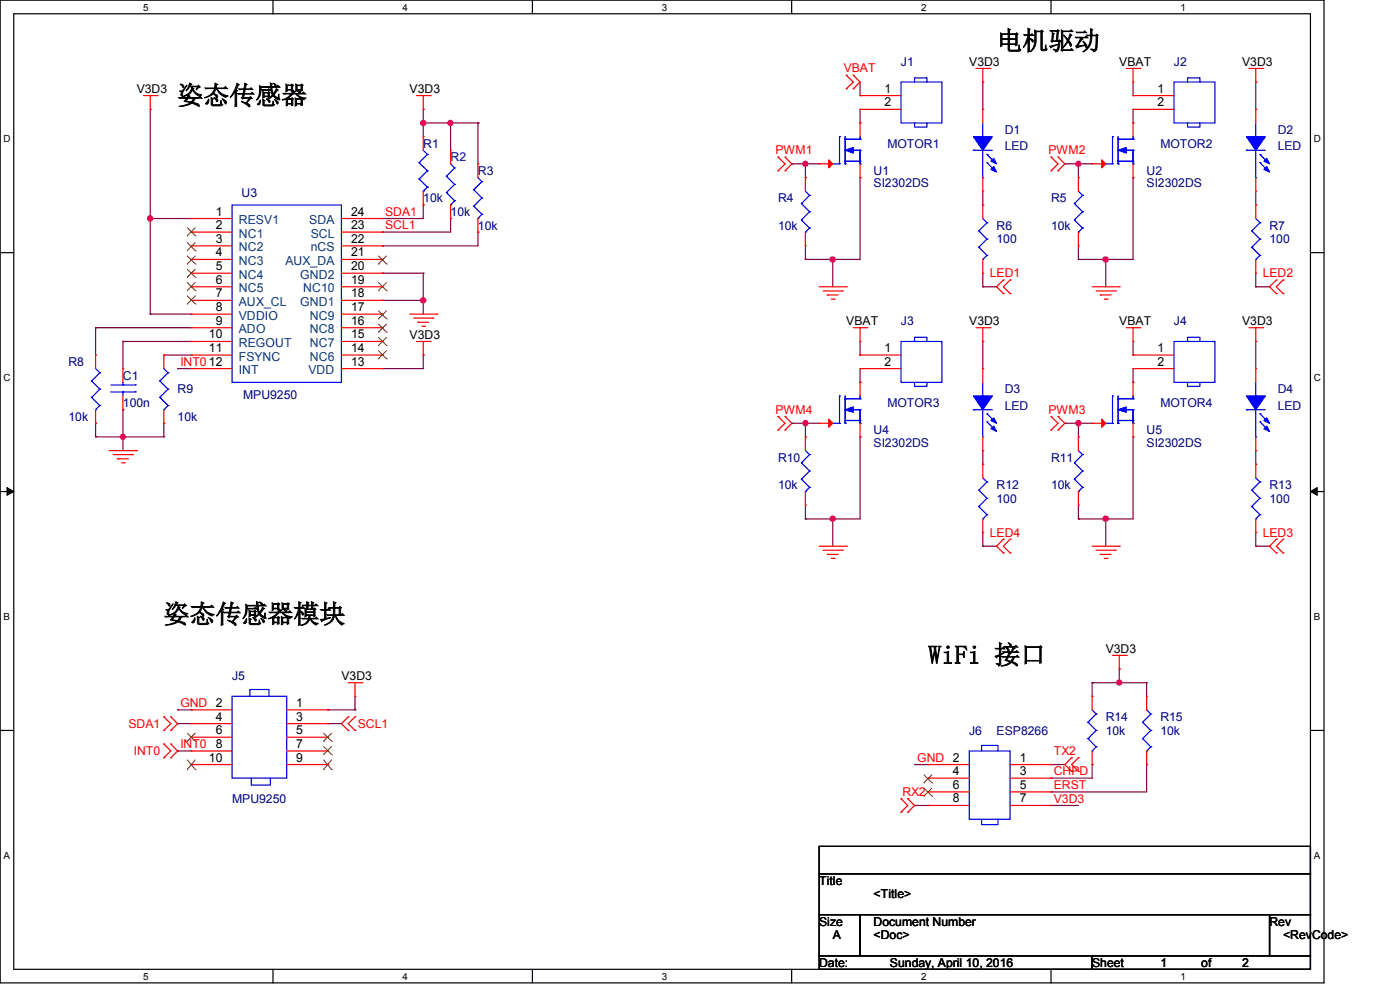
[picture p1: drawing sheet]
<svg xmlns="http://www.w3.org/2000/svg" width="297mm" height="210mm" viewBox="0 0 297 210" stroke-linecap="round" stroke-linejoin="round" font-family="sans-serif">
<path d="M0 0h280.9v208.5h-280.9zM2.9 2.9h275.1v202.7h-275.1z" fill="none" stroke="#000" stroke-width=".25"/>
<g fill="#fff">
<path d="M30.4 .3h1.1v2.4h-1.1z"/>
<path d="M30.4 205.9h1.1v2.3h-1.1z"/>
</g>
<path d="M57.9 0v2.9M57.9 205.6v2.9" fill="none" stroke="#000" stroke-width=".25"/>
<g fill="#fff">
<path d="M85.4 .3h1.1v2.4h-1.1z"/>
<path d="M85.4 205.9h1.1v2.3h-1.1z"/>
</g>
<path d="M112.9 0v2.9M112.9 205.6v2.9" fill="none" stroke="#000" stroke-width=".25"/>
<g fill="#fff">
<path d="M140.4 .3h1.2v2.4h-1.2z"/>
<path d="M140.4 205.9h1.2v2.3h-1.2z"/>
</g>
<path d="M167.9 0v2.9M167.9 205.6v2.9" fill="none" stroke="#000" stroke-width=".25"/>
<g fill="#fff">
<path d="M195.4 .3h1.2v2.4h-1.2z"/>
<path d="M195.4 205.9h1.2v2.3h-1.2z"/>
</g>
<path d="M223 0v2.9M223 205.6v2.9" fill="none" stroke="#000" stroke-width=".25"/>
<g fill="#fff">
<path d="M250.4 .3h1.2v2.4h-1.2z"/>
<path d="M250.4 205.9h1.2v2.3h-1.2z"/>
<path d="M.8 28.2h1.4v2.4h-1.4z"/>
<path d="M278.7 28.2h1.5v2.4h-1.5z"/>
<path d="M.8 78.9h1.4v2.3h-1.4z"/>
<path d="M278.7 78.9h1.5v2.3h-1.5z"/>
</g>
<path d="M0 53.6h2.9M278 53.6h2.9" fill="none" stroke="#000" stroke-width=".25"/>
<g fill="#fff">
<path d="M.8 129.6h1.3v2.3h-1.3z"/>
<path d="M278.7 129.6h1.4v2.3h-1.4z"/>
</g>
<path d="M0 104.3h2.9M278 104.3h2.9" fill="none" stroke="#000" stroke-width=".25"/>
<path d="M1.5 103.4l1.4 .9-1.4 .8zM278 104.3l1.4-.9v1.7z" fill="#000" stroke="#000" stroke-width=".21"/>
<g fill="#fff">
<path d="M.8 180.3h1.3v2.3h-1.3z"/>
<path d="M278.7 180.3h1.4v2.3h-1.4z"/>
</g>
<path d="M0 154.9h2.9M278 154.9h2.9M173.8 179.5h104.2v5.8h-104.2zM173.8 185.3h104.2v8.7h-104.2zM173.8 194h8.7v8.7h-8.7zM182.5 194h86.8v8.7h-86.8zM269.3 194h8.7v8.7h-8.7zM173.8 202.7h57.9v2.9h-57.9zM231.7 202.7h46.3v2.9h-46.3z" fill="none" stroke="#000" stroke-width=".25"/>
<g fill="none" stroke="#800040" stroke-width=".25">
<path d="M182.5 17.4v2.9M208.5 17.4h.1M208.5 17.4v5.8M240.4 17.4v2.9M266.4 17.4h.1M266.4 17.4v5.8M31.9 23.2h.1M31.9 23.2v43.4M89.8 26.1h.1M89.8 23.2h.1M89.8 23.2v5.8M89.8 26.1h11.6"/>
<path d="M95.6 26.1h.1M95.6 26.1v5.8M101.4 26.1h.1M101.4 26.1v8.7M168 34.8h.1M168 34.8h5.8M170.9 37.7h.1M170.9 34.8h.1M170.9 34.8v2.9M182.5 37.7h.1M182.5 26.1h.1M182.5 20.3h.1"/>
<path d="M182.5 23.2v2.9M182.5 37.7v17.3h-11.6M225.9 34.8h.1M225.9 34.8h5.8M228.8 34.8h.1M228.8 37.7h.1M228.8 34.8v2.9M240.4 37.7h.1M240.4 20.3h.1M240.4 26.1h.1M240.4 37.7v17.3h-11.6M240.4 23.2v2.9"/>
<path d="M31.9 46.4h.1M31.9 46.4h8.7M81.1 58h.1M81.1 46.4h.1M81.1 49.2h.1M81.1 52.2h.1M81.1 58h8.7M89.8 43.5h.1M89.8 58h.1M89.8 43.5v2.9h-8.7M89.8 58v8.6M95.6 46.4h.1"/>
<path d="M95.6 46.4v2.8h-14.5M101.4 49.2h.1M101.4 49.2v3h-20.3M170.9 55h.1M170.9 52.2v2.8M176.7 55h.1M176.7 55v5.8M208.5 43.5h.1M208.5 40.6v2.9M208.5 58v2.8M228.8 55h.1M228.8 52.2v2.8"/>
<path d="M234.6 55h.1M234.6 55v5.8M266.4 43.5h.1M266.4 40.6v2.9M266.4 58v2.8M20.3 69.5h.1M20.3 69.5h20.3M20.3 69.5v5.8M26.1 72.4h.1M26.1 72.4h14.5M26.1 72.4v5.8M31.9 66.6h.1"/>
<path d="M31.9 66.6h8.7M34.8 75.3h.1M34.8 75.3h5.8M37.7 78.2h.1M37.7 78.2h2.9M81.1 63.7h.1M81.1 78.2h.1M81.1 63.7h8.7M89.8 63.7h.1M89.8 75.3h.1M89.8 75.3v2.9h-8.7M182.5 75.3h.1"/>
<path d="M182.5 72.4v2.9M182.5 78.2v2.9M208.5 60.8h.1M208.5 72.4h.1M208.5 72.4v5.8M208.5 60.8h2.9M211.4 60.8h.1M240.4 75.3h.1M240.4 72.4v2.9M240.4 78.2v2.9M266.4 60.8h.1M266.4 72.4h.1"/>
<path d="M266.4 72.4v5.8M266.4 60.8h2.9M269.3 60.8h.1M20.3 89.8h.1M20.3 92.7h.1M20.3 89.8v2.9M20.3 92.7h14.5M26.1 92.7h.1M26.1 86.9h.1M26.1 86.9v8.7M34.8 92.7h.1M34.8 89.8h.1"/>
<path d="M34.8 89.8v2.9M168 89.8h.1M168 89.8h5.8M170.9 92.7h.1M170.9 89.8h.1M170.9 89.8v2.9M182.5 92.7h.1M182.5 81.1h.1M182.5 92.7v17.4h-11.6M208.5 98.5h.1M208.5 95.6v2.9M225.9 89.8h.1"/>
<path d="M225.9 89.8h5.8M228.8 89.8h.1M228.8 92.7h.1M228.8 89.8v2.9M240.4 92.7h.1M240.4 81.1h.1M240.4 92.7v17.4h-11.6M266.4 98.5h.1M266.4 95.6v2.9M170.9 110.1h.1M170.9 107.1v3M176.7 110.1h.1"/>
<path d="M176.7 110.1v5.8M208.5 115.9h.1M208.5 112.9v3M208.5 115.9h2.9M211.4 115.9h.1M228.8 110.1h.1M228.8 107.1v3M234.6 110.1h.1M234.6 110.1v5.8M266.4 115.9h.1M266.4 112.9v3M266.4 115.9h2.9"/>
<path d="M269.3 115.9h.1M37.7 150.6h.1M37.7 153.5h.1M37.7 159.3h.1M37.7 150.6h2.9M37.7 153.5h2.9M37.7 159.3h2.9M69.5 150.6h.1M69.5 153.5h.1M69.5 150.6h5.8M69.5 153.5h2.9M75.3 150.6h.1"/>
<path d="M75.3 147.7v2.9M231.7 144.8h.1M231.7 144.8v2.9M231.7 144.8h11.5M237.4 144.8h.1M237.4 141.9h.1M237.4 141.9v2.9M243.2 144.8h.1M243.2 144.8v2.9M194 162.2h.1M194 170.9h2.9M194 162.2h2.9"/>
<path d="M196.9 170.9h.1M223 170.9h.1M223 168h.1M223 165.1h.1M223 162.2h.1M223 170.9h5.8M223 162.2h2.9M231.7 162.2h.1M231.7 162.2v2.9h-8.7M243.2 162.2h.1M243.2 162.2v5.8h-20.2"/>
</g>
<g fill="#f0f" stroke="#f0f" stroke-width=".25">
<circle cx="176.6" cy="55" r=".56"/>
<circle cx="170.9" cy="34.8" r=".55"/>
<circle cx="228.8" cy="34.8" r=".55"/>
<circle cx="234.6" cy="55" r=".56"/>
<circle cx="176.6" cy="110" r=".56"/>
<circle cx="170.8" cy="89.8" r=".56"/>
<circle cx="228.8" cy="89.8" r=".56"/>
<circle cx="234.6" cy="110" r=".56"/>
<circle cx="237.4" cy="144.8" r=".55"/>
<circle cx="31.9" cy="46.3" r=".57"/>
<circle cx="89.8" cy="63.7" r=".56"/>
<circle cx="89.8" cy="26.1" r=".56"/>
<circle cx="95.5" cy="26.1" r=".55"/>
<circle cx="26.1" cy="92.7" r=".55"/>
</g>
<g fill="none" stroke="#f00" stroke-width=".25">
<path d="M179.5 18.8h.1M179.5 16h.1M179.5 16l1.5 1.4-1.5 1.4M181 16h.1M181 18.8h.1M181 16l1.5 1.4-1.5 1.4M207.1 14.5h2.9M208.5 17.4h.1M208.5 14.5v2.9M210 14.5h.1M238.9 14.5h2.9M240.4 17.4h.1"/>
<path d="M240.4 14.5v2.9M241.8 14.5h.1M265 14.5h2.9M266.4 17.4h.1M266.4 14.5v2.9M267.9 14.5h.1M30.4 20.3h2.9M31.9 23.2h.1M31.9 20.3v2.9M33.3 20.3h.1M88.3 20.3h2.9M89.8 23.2h.1"/>
<path d="M89.8 29h.1M89.8 20.3v2.9M89.8 29v2.9M91.2 20.3h.1M95.6 31.9h.1M95.6 31.9v2.9M101.4 34.8h.1M101.4 34.8v2.9M165.1 36.2h.1M165.1 33.3h.1M165.1 33.3l1.4 1.5-1.4 1.4M166.5 33.3h.1"/>
<path d="M166.5 36.2h.1M166.5 33.3l1.5 1.5-1.5 1.4M170.9 37.7h.1M170.9 37.7v2.9M173.8 34.8h.1M173.8 34.8h2.9M182.5 37.7h.1M182.5 26.1h.1M182.5 20.3h.1M182.5 23.2h.1M182.5 26.1v2.9M182.5 34.8v2.9"/>
<path d="M182.5 20.3h8.6M182.5 23.2h8.6M208.5 23.2h.1M208.5 23.2v2.9M208.5 37.7v2.9M223 36.2h.1M223 33.3h.1M223 33.3l1.5 1.5-1.5 1.4M224.5 33.3h.1M224.5 36.2h.1M224.5 33.3l1.4 1.5-1.4 1.4M228.8 37.7h.1"/>
<path d="M228.8 37.7v2.9M231.7 34.8h.1M231.7 34.8h2.9M240.4 20.3h.1M240.4 23.2h.1M240.4 37.7h.1M240.4 26.1h.1M240.4 26.1v2.9M240.4 34.8v2.9M240.4 20.3h8.6M240.4 23.2h8.6M266.4 23.2h.1"/>
<path d="M266.4 23.2v2.9M266.4 37.7v2.9M40.6 46.4h.1M40.6 49.2h.1M40.6 52.2h.1M40.6 55h.1M40.6 58h.1M40.6 46.4h8.6M40.6 49.2h8.6M40.6 58h8.6M40.6 55h8.6M40.6 52.2h8.6"/>
<path d="M72.4 46.4h8.7M72.4 49.2h8.7M72.4 58h8.7M72.4 55h8.7M72.4 52.2h8.7M81.1 58h.1M81.1 55h.1M81.1 52.2h.1M81.1 49.2h.1M81.1 46.4h.1M89.8 43.5h.1M89.8 40.6v2.9"/>
<path d="M95.6 46.4h.1M95.6 43.5v2.9M101.4 49.2h.1M101.4 46.4v2.8M170.9 52.2h.1M170.9 49.2v3M208.5 40.6h.1M208.5 43.5h.1M208.5 58h.1M208.5 43.5v2.9M208.5 55v3M212.9 59.4h.1"/>
<path d="M212.9 59.4l-1.5 1.4 1.5 1.5M214.3 59.4h.1M214.3 59.4l-1.4 1.4 1.4 1.5M228.8 52.2h.1M228.8 49.2v3M266.4 43.5h.1M266.4 58h.1M266.4 40.6h.1M266.4 43.5v2.9M266.4 55v3M270.8 59.4h.1M270.8 59.4l-1.5 1.4 1.5 1.5"/>
<path d="M272.2 59.4h.1M272.2 59.4l-1.4 1.4 1.4 1.5M20.3 75.3h.1M20.3 75.3v2.9M26.1 78.2h.1M26.1 78.2v2.9M34.8 75.3h.1M34.8 75.3v2.9M40.6 66.6h.1M40.6 69.5h.1M40.6 72.4h.1M40.6 75.3h.1"/>
<path d="M40.6 78.2h.1M40.6 60.8h.1M40.6 63.7h.1M40.6 60.8h8.6M40.6 69.5h8.6M40.6 66.6h8.6M40.6 72.4h8.6M40.6 75.3h8.6M40.6 78.2h8.6M40.6 63.7h8.6M72.4 60.8h8.7M72.4 69.5h8.7"/>
<path d="M72.4 66.6h8.7M72.4 72.4h8.7M72.4 75.3h8.7M72.4 78.2h8.7M72.4 63.7h8.7M81.1 78.2h.1M81.1 63.7h.1M81.1 60.8h.1M81.1 75.3h.1M81.1 72.4h.1M81.1 69.5h.1M81.1 66.6h.1"/>
<path d="M86.9 66.6h5.8M87.8 67.5h4M88.3 72.4h2.9M88.6 68.4h.1M88.6 68.4h2.3M89.5 69.2h.6M89.8 75.3h.1M89.8 72.4v2.9M90.1 69.2h.1M91.2 72.4h.1M91.8 67.5h.1M92.7 66.6h.1"/>
<path d="M173.8 60.8h5.7M174.6 61.7h4.1M175.5 62.6h.1M175.5 62.6h2.3M176.4 63.5h.6M177 63.5h.1M178.7 61.7h.1M179.5 60.8h.1M181 69.5h2.9M182.5 72.4h.1M182.5 75.3h.1M182.5 78.2h.1"/>
<path d="M182.5 69.5v2.9M182.5 75.3h8.6M182.5 78.2h8.6M183.9 69.5h.1M207.1 69.5h2.9M208.5 72.4h.1M208.5 78.2h.1M208.5 69.5v2.9M208.5 78.2v2.9M210 69.5h.1M212.9 62.3h.1M214.3 62.3h.1"/>
<path d="M231.7 60.8h5.7M232.5 61.7h4.1M233.4 62.6h.1M233.4 62.6h2.3M234.3 63.5h.6M234.9 63.5h.1M236.6 61.7h.1M237.4 60.8h.1M238.9 69.5h2.9M240.4 72.4h.1M240.4 75.3h.1M240.4 78.2h.1"/>
<path d="M240.4 69.5v2.9M240.4 75.3h8.6M240.4 78.2h8.6M241.8 69.5h.1M265 69.5h2.9M266.4 72.4h.1M266.4 78.2h.1M266.4 69.5v2.9M266.4 78.2v2.9M267.9 69.5h.1M270.8 62.3h.1M272.2 62.3h.1"/>
<path d="M20.3 89.8h.1M20.3 86.9v2.9M23.2 95.6h5.8M24 96.4h4.1M24.9 97.3h.1M24.9 97.3h2.4M25.8 98.2h.6M26.1 86.9h.1M26.1 84v2.9M26.4 98.2h.1M28.1 96.4h.1M29 95.6h.1"/>
<path d="M34.8 89.8h.1M34.8 86.9v2.9M165.1 91.2h.1M165.1 88.3h.1M165.1 88.3l1.4 1.5-1.4 1.4M166.5 88.3h.1M166.5 91.2h.1M166.5 88.3l1.5 1.5-1.5 1.4M170.9 92.7h.1M170.9 92.7v2.9M173.8 89.8h.1M173.8 89.8h2.9"/>
<path d="M182.5 92.7h.1M182.5 81.1h.1M182.5 81.1v2.9M182.5 89.8v2.9M208.5 98.5h.1M208.5 95.6h.1M208.5 92.7v2.9M208.5 98.5v2.9M223 91.2h.1M223 88.3h.1M223 88.3l1.5 1.5-1.5 1.4M224.5 88.3h.1"/>
<path d="M224.5 91.2h.1M224.5 88.3l1.4 1.5-1.4 1.4M228.8 92.7h.1M228.8 92.7v2.9M231.7 89.8h.1M231.7 89.8h2.9M240.4 92.7h.1M240.4 81.1h.1M240.4 81.1v2.9M240.4 89.8v2.9M266.4 95.6h.1M266.4 98.5h.1"/>
<path d="M266.4 92.7v2.9M266.4 98.5v2.9M170.9 107.1h.1M170.9 104.3v2.8M173.8 115.9h5.7M174.6 116.7h4.1M175.5 117.6h.1M175.5 117.6h2.3M176.4 118.4h.6M177 118.4h.1M178.7 116.7h.1M179.5 115.9h.1"/>
<path d="M208.5 112.9h.1M208.5 110.1v2.8M212.9 114.4h.1M212.9 117.3h.1M212.9 114.4l-1.5 1.5 1.5 1.4M214.3 117.3h.1M214.3 114.4h.1M214.3 114.4l-1.4 1.5 1.4 1.4M228.8 107.1h.1M228.8 104.3v2.8M231.7 115.9h5.7M232.5 116.7h4.1"/>
<path d="M233.4 117.6h.1M233.4 117.6h2.3M234.3 118.4h.6M234.9 118.4h.1M236.6 116.7h.1M237.4 115.9h.1M266.4 112.9h.1M266.4 110.1v2.8M270.8 114.4h.1M270.8 117.3h.1M270.8 114.4l-1.5 1.5 1.5 1.4M272.2 117.3h.1"/>
<path d="M272.2 114.4h.1M272.2 114.4l-1.4 1.5 1.4 1.4M236 139h2.9M237.4 139v2.9M238.9 139h.1M34.8 154.9h.1M34.8 152.1h.1M34.8 157.8h.1M34.8 152.1l1.4 1.4-1.4 1.4M34.8 157.8l1.4 1.5-1.4 1.4M36.2 152.1h.1M36.2 154.9h.1"/>
<path d="M36.2 157.8h.1M36.2 152.1l1.5 1.4-1.5 1.4M36.2 157.8l1.5 1.5-1.5 1.4M40.6 150.6h.1M40.6 153.5h.1M40.6 156.4h.1M40.6 159.3h.1M40.6 150.6h8.6M40.6 153.5h8.6M40.6 156.4h8.6M40.6 159.3h8.6M60.8 150.6h8.7"/>
<path d="M60.8 153.5h8.7M60.8 156.4h8.7M60.8 159.3h8.7M69.5 150.6h.1M69.5 153.5h.1M69.5 156.4h.1M69.5 159.3h.1M73.9 152.1h.1M73.9 154.9h.1M73.9 144.8h2.9M73.9 152.1l-1.5 1.4 1.5 1.4M75.3 147.7h.1"/>
<path d="M75.3 154.9h.1M75.3 152.1h.1M75.3 144.8v2.9M75.3 152.1l-1.4 1.4 1.4 1.4M76.8 144.8h.1M231.7 147.7h.1M231.7 147.7v2.9M231.7 159.3v2.9M237.4 141.9h.1M243.2 147.7h.1M243.2 147.7v2.9M243.2 159.3v2.9"/>
<path d="M34.8 160.7h.1M36.2 160.7h.1M40.6 162.2h.1M40.6 162.2h8.6M60.8 162.2h8.7M69.5 162.2h.1M191.1 172.3h.1M191.1 169.4h.1M191.1 169.4l1.5 1.5-1.5 1.4M192.6 169.4h.1M192.6 172.3h.1M192.6 169.4l1.4 1.5-1.4 1.4"/>
<path d="M196.9 162.2h.1M196.9 165.1h.1M196.9 168h.1M196.9 170.9h.1M196.9 162.2h8.7M196.9 165.1h8.7M196.9 168h8.7M196.9 170.9h8.7M214.3 162.2h8.7M214.3 165.1h8.7M214.3 168h8.7M214.3 170.9h8.7"/>
<path d="M223 162.2h.1M223 165.1h.1M223 168h.1M223 170.9h.1M227.3 160.7h.1M227.3 163.6h.1M227.3 160.7l-1.4 1.5 1.4 1.4M228.8 163.6h.1M228.8 160.7h.1M228.8 160.7l-1.5 1.5 1.5 1.4M231.7 162.2h.1M243.2 162.2h.1"/>
</g>
<g fill="none" stroke="#00f" stroke-width=".25">
<path d="M191.1 17.4h8.7v8.7h-8.7zM194 17.4v-.9h2.6v.9M249 17.4h8.7v8.7h-8.7zM251.9 17.4v-.9h2.7v.9M88.9 34.5h.1M88.9 38h.1M88.9 34.5l1.8 1.7M88.9 38l1.8 1.7M89.8 31.9l.9 .9M90.7 32.8h.1M90.7 36.2h.1M90.7 39.7h.1"/>
<path d="M90.7 32.8l-1.8 1.7M90.7 36.2l-1.8 1.8M90.7 39.7l-.9 .9M94.7 37.4h.1M94.7 37.4l1.7 1.7M95.6 34.8l.8 .8M96.4 35.6h.1M96.4 39.1h.1M96.4 35.6l-1.7 1.8M96.4 39.1l-1.7 1.8M101.4 37.7l.8 .8M102.2 38.5h.1"/>
<path d="M102.2 38.5l-1.7 1.8M176.7 34.8h1.4M178.1 34.8h.1M178.1 29h.1M178.1 29v5.8M179.3 34.8h.1M179.3 29.5h.1M179.3 29v5.8M179.3 29.5h3.2M179.3 34.2h3.2M179.5 29.5h.1M180.7 31.9h1.8"/>
<path d="M182.2 34.2h.1M182.5 29.5h.1M182.5 31.9h.1M182.5 34.8h.1M182.5 34.2h.1M182.5 29v.5M182.5 31.9v2.9M194 26.1v.9h2.6v-.9M206.5 31.9h.1M206.5 31.9h4M208.5 29h.1M208.5 37.7h.1"/>
<path d="M208.5 26.1v2.9M208.5 31.9v5.8M209.4 32.8h.1M209.4 34.5h.1M209.4 32.8l1.7 1.7M209.4 34.5l1.7 1.7M234.6 34.8h1.4M236 34.8h.1M236 29h.1M236 29v5.8M237.2 34.8h.1M237.2 29.5h.1"/>
<path d="M237.2 29.5h3.2M237.2 34.2h3.2M237.2 29v5.8M237.4 29.5h.1M238.6 31.9h1.8M240.1 34.2h.1M240.4 29.5h.1M240.4 31.9h.1M240.4 34.8h.1M240.4 34.2h.1M240.4 29v.5M240.4 31.9v2.9"/>
<path d="M251.9 26.1v.9h2.7v-.9M264.4 31.9h.1M264.4 31.9h4M266.4 29h.1M266.4 37.7h.1M266.4 26.1v2.9M266.4 31.9v5.8M267.3 32.8h.1M267.3 34.5h.1M267.3 32.8l1.7 1.7M267.3 34.5l1.7 1.7M49.2 43.5h23.2v37.6h-23.2z"/>
<path d="M89.8 40.6h.1M94.7 40.9h.1M94.7 40.9l1.7 1.7M95.6 43.5h.1M96.4 42.6h.1M96.4 42.6l-.8 .9M100.5 40.3h.1M100.5 43.7h.1M100.5 40.3l1.7 1.7M100.5 43.7l1.7 1.8M101.4 46.4h.1M102.2 42h.1"/>
<path d="M102.2 45.5h.1M102.2 42l-1.7 1.7M102.2 45.5l-.8 .9M170 43.2h.1M170 46.7h.1M170 43.2l1.7 1.7M170 46.7l1.7 1.7M170.9 49.2h.1M170.9 40.6l.8 .8M171.7 41.4h.1M171.7 44.9h.1M171.7 48.4h.1"/>
<path d="M171.7 41.4l-1.7 1.8M171.7 44.9l-1.7 1.8M171.7 48.4l-.8 .8M207.6 49h.1M207.6 52.5h.1M207.6 49l1.8 1.7M207.6 52.5l1.8 1.7M208.5 55h.1M208.5 46.4l.9 .8M209.4 47.2h.1M209.4 50.7h.1M209.4 54.2h.1"/>
<path d="M209.4 47.2l-1.8 1.8M209.4 50.7l-1.8 1.8M209.4 54.2l-.9 .8M227.9 43.2h.1M227.9 46.7h.1M227.9 43.2l1.8 1.7M227.9 46.7l1.8 1.7M228.8 49.2h.1M228.8 40.6l.9 .8M229.7 41.4h.1M229.7 44.9h.1M229.7 48.4h.1"/>
<path d="M229.7 41.4l-1.8 1.8M229.7 44.9l-1.8 1.8M229.7 48.4l-.9 .8M265.6 49h.1M265.6 52.5h.1M265.6 49l1.7 1.7M265.6 52.5l1.7 1.7M266.4 55h.1M266.4 46.4l.9 .8M267.3 47.2h.1M267.3 50.7h.1M267.3 54.2h.1"/>
<path d="M267.3 47.2l-1.7 1.8M267.3 50.7l-1.7 1.8M267.3 54.2l-.9 .8M20.3 78.2l.9 .9M21.2 79.1h.1M21.2 79.1l-1.8 1.7M34.8 78.2l.8 .9M35.6 79.1h.1M35.6 79.1l-1.7 1.7M191.1 72.4h8.7v8.7h-8.7zM194 72.4v-.9h2.6v.9M249 72.4h8.7v8.7h-8.7z"/>
<path d="M251.9 72.4v-.9h2.7v.9M19.4 80.8h.1M19.4 84.3h.1M19.4 80.8l1.8 1.7M19.4 84.3l1.8 1.7M20.3 86.9h.1M21.2 82.5h.1M21.2 86h.1M21.2 82.5l-1.8 1.8M21.2 86l-.9 .9M23.5 83.1h5.2M23.5 81.7h5.2"/>
<path d="M26.1 81.7h.1M26.1 83.1h.1M26.1 81.1v.6M26.1 83.1v.9M28.7 83.1h.1M28.7 81.7h.1M33.9 80.8h.1M33.9 84.3h.1M33.9 80.8l1.7 1.7M33.9 84.3l1.7 1.7M34.8 86.9h.1M35.6 82.5h.1"/>
<path d="M35.6 86h.1M35.6 82.5l-1.7 1.8M35.6 86l-.8 .9M170 98.2h.1M170 98.2l1.7 1.7M170.9 95.6l.8 .8M171.7 96.4h.1M171.7 99.9h.1M171.7 96.4l-1.7 1.8M171.7 99.9l-1.7 1.7M176.7 89.8h1.4M178.1 89.8h.1"/>
<path d="M178.1 84h.1M178.1 84v5.8M179.3 89.8h.1M179.3 84.6h.1M179.3 84v5.8M179.3 84.6h3.2M179.3 89.2h3.2M179.5 84.6h.1M180.7 86.9h1.8M182.2 89.2h.1M182.5 84.6h.1M182.5 86.9h.1"/>
<path d="M182.5 89.8h.1M182.5 89.2h.1M182.5 84v.6M182.5 86.9v2.9M194 81.1v.9h2.6v-.9M206.5 86.9h.1M206.5 86.9h4M208.5 84h.1M208.5 92.7h.1M208.5 81.1v2.9M208.5 86.9v5.8M209.4 87.8h.1"/>
<path d="M209.4 89.5h.1M209.4 87.8l1.7 1.7M209.4 89.5l1.7 1.7M227.9 98.2h.1M227.9 98.2l1.8 1.7M228.8 95.6l.9 .8M229.7 96.4h.1M229.7 99.9h.1M229.7 96.4l-1.8 1.8M229.7 99.9l-1.8 1.7M234.6 89.8h1.4M236 89.8h.1"/>
<path d="M236 84h.1M236 84v5.8M237.2 89.8h.1M237.2 84.6h.1M237.2 84.6h3.2M237.2 89.2h3.2M237.2 84v5.8M237.4 84.6h.1M238.6 86.9h1.8M240.1 89.2h.1M240.4 84.6h.1M240.4 86.9h.1"/>
<path d="M240.4 89.8h.1M240.4 89.2h.1M240.4 84v.6M240.4 86.9v2.9M251.9 81.1v.9h2.7v-.9M264.4 86.9h.1M264.4 86.9h4M266.4 84h.1M266.4 92.7h.1M266.4 81.1v2.9M266.4 86.9v5.8M267.3 87.8h.1"/>
<path d="M267.3 89.5h.1M267.3 87.8l1.7 1.7M267.3 89.5l1.7 1.7M170 101.6h.1M170 101.6l1.7 1.8M170.9 104.3h.1M171.7 103.4h.1M171.7 103.4l-.8 .9M207.6 104h.1M207.6 107.4h.1M207.6 104l1.8 1.7M207.6 107.4l1.8 1.8"/>
<path d="M208.5 110.1h.1M208.5 101.4l.9 .8M209.4 102.2h.1M209.4 105.7h.1M209.4 109.2h.1M209.4 102.2l-1.8 1.8M209.4 105.7l-1.8 1.7M209.4 109.2l-.9 .9M227.9 101.6h.1M227.9 101.6l1.8 1.8M228.8 104.3h.1M229.7 103.4h.1"/>
<path d="M229.7 103.4l-.9 .9M265.6 104h.1M265.6 107.4h.1M265.6 104l1.7 1.7M265.6 107.4l1.7 1.8M266.4 110.1h.1M266.4 101.4l.9 .8M267.3 102.2h.1M267.3 105.7h.1M267.3 109.2h.1M267.3 102.2l-1.7 1.8M267.3 105.7l-1.7 1.7"/>
<path d="M267.3 109.2l-.9 .9M49.2 147.7h11.6v17.4h-11.6zM53 147.7v-1.4h4.1v1.4M205.6 159.3h8.7v14.5h-8.7zM208.2 159.3v-1.2h3.5v1.2M230.8 153.2h.1M230.8 156.7h.1M230.8 153.2l1.7 1.7M230.8 156.7l1.7 1.7M231.7 159.3h.1M231.7 150.6l.8 .9M232.5 151.5h.1"/>
<path d="M232.5 154.9h.1M232.5 158.4h.1M232.5 151.5l-1.7 1.7M232.5 154.9l-1.7 1.8M232.5 158.4l-.8 .9M242.4 153.2h.1M242.4 156.7h.1M242.4 153.2l1.7 1.7M242.4 156.7l1.7 1.7M243.2 159.3h.1M243.2 150.6l.9 .9M244.1 151.5h.1"/>
<path d="M244.1 154.9h.1M244.1 158.4h.1M244.1 151.5l-1.7 1.7M244.1 154.9l-1.7 1.8M244.1 158.4l-.9 .9M53.3 165.1v1.4h4.1v-1.4M208.2 173.8v1.1h3.5v-1.1"/>
</g>
<g fill="none" stroke="#804000" stroke-width=".21">
<path d="M39.7 50h.1M39.7 53.2h.1M39.7 56h.1M39.7 58.8h.1M39.7 48.3l1.8 1.7M39.7 51.4l1.8 1.8M39.7 54.2l1.8 1.8M39.7 57.1l1.8 1.7M39.7 59.9l1.8 1.8M41.5 50h.1M41.5 53.2h.1M41.5 56h.1"/>
<path d="M41.5 58.8h.1M41.5 48.3l-1.8 1.7M41.5 51.4l-1.8 1.8M41.5 54.2l-1.8 1.8M41.5 57.1l-1.8 1.7M41.5 59.9l-1.8 1.8M80.3 56h.1M80.3 59.9l1.7 1.8M80.3 54.2l1.7 1.8M82 56h.1M82 59.9l-1.7 1.8M82 54.2l-1.7 1.8"/>
<path d="M39.7 61.7h.1M39.7 64.5h.1M39.7 62.7l1.8 1.8M41.5 61.7h.1M41.5 64.5h.1M41.5 62.7l-1.8 1.8M80.3 61.7h.1M80.3 76.1h.1M80.3 73.3h.1M80.3 70.5h.1M80.3 67.7h.1M80.3 74.4l1.7 1.7"/>
<path d="M80.3 71.5l1.7 1.8M80.3 68.7l1.7 1.8M80.3 65.9l1.7 1.8M82 61.7h.1M82 76.1h.1M82 73.3h.1M82 70.5h.1M82 67.7h.1M82 74.4l-1.7 1.7M82 71.5l-1.7 1.8M82 68.7l-1.7 1.8M82 65.9l-1.7 1.8"/>
<path d="M39.7 157.3h.1M39.7 155.5l1.8 1.8M41.5 157.3h.1M41.5 155.5l-1.8 1.8M68.6 157.3h.1M68.6 155.5l1.8 1.8M68.6 158.3l1.8 1.8M70.4 157.3h.1M70.4 155.5l-1.8 1.8M70.4 158.3l-1.8 1.8M39.7 163.3h.1M39.7 161.1l1.8 2.2"/>
<path d="M41.5 163.3h.1M41.5 161.1l-1.8 2.2M68.6 160.1h.1M68.6 163.3h.1M68.6 161.1l1.8 2.2M70.4 160.1h.1M70.4 163.3h.1M70.4 161.1l-1.8 2.2M196 166.1h.1M196 168.9h.1M196 164.3l1.7 1.8M196 167.1l1.7 1.8"/>
<path d="M197.7 166.1h.1M197.7 168.9h.1M197.7 164.3l-1.7 1.8M197.7 167.1l-1.7 1.8"/>
</g>
<g fill="#00f" stroke="#00f" stroke-width=".25">
<path d="M179.3 31.9l1.7-.6v1.2z"/>
<path d="M179.3 86.9l1.7-.6v1.2z"/>
<path d="M237.2 86.9l1.7-.6v1.2z"/>
<path d="M237.2 31.9l1.7-.6v1.2z"/>
<path d="M206.5 29h4l-2 2.9z" fill-rule="evenodd"/>
<path d="M210.8 35.3l.6 1.2-1.2-.6z" fill-rule="evenodd"/>
<path d="M210.8 33.6l.6 1.2-1.2-.6z" fill-rule="evenodd"/>
<path d="M206.5 84h4l-2 2.9z" fill-rule="evenodd"/>
<path d="M210.2 90.9l.6-.5 .6 1.1z" fill-rule="evenodd"/>
<path d="M210.2 89.2l.6-.6 .6 1.2z" fill-rule="evenodd"/>
<path d="M264.4 84h4l-2 2.9z" fill-rule="evenodd"/>
<path d="M268.1 90.9l.6-.5 .6 1.1z" fill-rule="evenodd"/>
<path d="M268.1 89.2l.6-.6 .6 1.2z" fill-rule="evenodd"/>
<path d="M264.4 29h4l-2 2.9z" fill-rule="evenodd"/>
<path d="M268.7 35.3l.6 1.2-1.2-.6z" fill-rule="evenodd"/>
<path d="M268.7 33.6l.6 1.2-1.2-.6z" fill-rule="evenodd"/>
</g>
<g fill="#f00" stroke="#f00" stroke-width=".25">
<path d="M175.8 33.9l.9 .9-.9 .8z"/>
<path d="M175.8 88.9l.9 .9-.9 .8z"/>
<path d="M233.7 88.9l.9 .9-.9 .8z"/>
<path d="M233.7 33.9l.9 .9-.9 .8z"/>
</g>
<g font-size="5.5">
<text x="211.4" y="10.5">电机驱动</text>
<text x="37.7" y="22.1">姿态传感器</text>
<text x="34.8" y="132.1">姿态传感器模块</text>
<text x="196.9" y="140.8">WiFi 接口</text>
</g>
<g font-size="2.6" fill="#f00">
<text x="179" y="15.4">VBAT</text>
<text x="164.5" y="32.8">PWM1</text>
<text x="222.4" y="32.8">PWM2</text>
<text x="81.7" y="45.8">SDA1</text>
<text x="81.7" y="48.6">SCL1</text>
<text x="210" y="58.8">LED1</text>
<text x="267.9" y="58.8">LED2</text>
<text x="38.3" y="77.6">INT0</text>
<text x="164.5" y="87.8">PWM4</text>
<text x="222.4" y="87.8">PWM3</text>
<text x="210" y="113.8">LED4</text>
<text x="267.9" y="113.8">LED3</text>
<text x="38.3" y="150">GND 2</text>
<text x="27.3" y="154.4">SDA1</text>
<text x="75.9" y="154.4">SCL1</text>
<text x="28.4" y="160.1">INT0</text>
<text x="38.3" y="158.7">INT0</text>
<text x="194.6" y="161.6">GND 2</text>
<text x="223.6" y="160.1">TX2</text>
<text x="223.6" y="167.4">ERST</text>
<text x="223.6" y="164.5">CHPD</text>
<text x="191.4" y="168.9">RX2</text>
<text x="223.6" y="170.3">V3D3</text>
</g>
<g font-size="2.6" fill="#000080">
<text x="191.1" y="13.9">J1</text>
<text x="249" y="13.9">J2</text>
<text x="213.1" y="28.4">D1</text>
<text x="271.1" y="28.4">D2</text>
<text x="89.8" y="31.3">R1</text>
<text x="95.6" y="34.2">R2</text>
<text x="188.3" y="31.3">MOTOR1</text>
<text x="213.1" y="31.9">LED</text>
<text x="246.2" y="31.3">MOTOR2</text>
<text x="271.1" y="31.9">LED</text>
<text x="51.3" y="41.7">U3</text>
<text x="101.4" y="37.1">R3</text>
<text x="185.3" y="37.1">U1</text>
<text x="185.3" y="39.7">SI2302DS</text>
<text x="243.2" y="37.1">U2</text>
<text x="243.2" y="39.7">SI2302DS</text>
<text x="89.8" y="42.9">10k</text>
<text x="95.6" y="45.8">10k</text>
<text x="165.1" y="42.9">R4</text>
<text x="223" y="42.9">R5</text>
<text x="101.4" y="48.7">10k</text>
<text x="165.1" y="48.7">10k</text>
<text x="211.4" y="48.7">R6</text>
<text x="211.4" y="51.6">100</text>
<text x="223" y="48.7">10k</text>
<text x="269.3" y="48.7">R7</text>
<text x="269.3" y="51.6">100</text>
<text x="191.1" y="69">J3</text>
<text x="249" y="69">J4</text>
<text x="14.5" y="77.6">R8</text>
<text x="26.1" y="80.5">C1</text>
<text x="37.7" y="83.4">R9</text>
<text x="213.1" y="83.4">D3</text>
<text x="271.1" y="83.4">D4</text>
<text x="14.5" y="89.2">10k</text>
<text x="26.1" y="86.3">100n</text>
<text x="37.7" y="89.2">10k</text>
<text x="51.6" y="84.6">MPU9250</text>
<text x="188.3" y="86.3">MOTOR3</text>
<text x="213.1" y="86.9">LED</text>
<text x="246.2" y="86.3">MOTOR4</text>
<text x="271.1" y="86.9">LED</text>
<text x="185.3" y="92.1">U4</text>
<text x="185.3" y="94.7">SI2302DS</text>
<text x="243.2" y="92.1">U5</text>
<text x="243.2" y="94.7">SI2302DS</text>
<text x="165.1" y="97.9">R10</text>
<text x="223" y="97.9">R11</text>
<text x="165.1" y="103.7">10k</text>
<text x="211.4" y="103.7">R12</text>
<text x="211.4" y="106.6">100</text>
<text x="223" y="103.7">10k</text>
<text x="269.3" y="103.7">R13</text>
<text x="269.3" y="106.6">100</text>
<text x="49.2" y="144.2">J5</text>
<text x="205.6" y="155.8">J6</text>
<text x="211.4" y="155.8">ESP8266</text>
<text x="234.6" y="152.9">R14</text>
<text x="234.6" y="155.8">10k</text>
<text x="246.2" y="152.9">R15</text>
<text x="246.2" y="155.8">10k</text>
<text x="49.2" y="170.3">MPU9250</text>
</g>
<g font-size="2.6">
<text x="205.6" y="13.9">V3D3</text>
<text x="237.4" y="13.9">VBAT</text>
<text x="263.5" y="13.9">V3D3</text>
<text x="29" y="19.7">V3D3</text>
<text x="86.9" y="19.7">V3D3</text>
<text x="187.7" y="19.6">1</text>
<text x="187.7" y="22.6">2</text>
<text x="245.6" y="19.6">1</text>
<text x="245.6" y="22.6">2</text>
<text x="45.8" y="45.7">1</text>
<text x="74.5" y="45.7">24</text>
<text x="45.8" y="48.6">2</text>
<text x="45.8" y="51.5">3</text>
<text x="74.5" y="51.5">22</text>
<text x="74.5" y="48.6">23</text>
<text x="45.8" y="54.4">4</text>
<text x="45.8" y="57.3">5</text>
<text x="74.5" y="57.3">20</text>
<text x="74.5" y="54.4">21</text>
<text x="45.8" y="66">8</text>
<text x="45.8" y="60.2">6</text>
<text x="45.8" y="63.1">7</text>
<text x="74.5" y="63.1">18</text>
<text x="74.5" y="60.2">19</text>
<text x="74.5" y="66">17</text>
<text x="44.3" y="71.8">10</text>
<text x="45.8" y="68.9">9</text>
<text x="74.5" y="71.8">15</text>
<text x="74.5" y="68.9">16</text>
<text x="86.9" y="71.8">V3D3</text>
<text x="179.5" y="69">VBAT</text>
<text x="205.6" y="69">V3D3</text>
<text x="237.4" y="69">VBAT</text>
<text x="263.5" y="69">V3D3</text>
<text x="44.3" y="74.7">11</text>
<text x="44.3" y="77.6">12</text>
<text x="74.5" y="77.6">13</text>
<text x="74.5" y="74.7">14</text>
<text x="187.7" y="74.7">1</text>
<text x="187.7" y="77.6">2</text>
<text x="245.6" y="74.7">1</text>
<text x="245.6" y="77.6">2</text>
<text x="234.6" y="138.4">V3D3</text>
<text x="62.9" y="149.9">1</text>
<text x="72.4" y="144.2">V3D3</text>
<text x="45.8" y="152.9">4</text>
<text x="45.8" y="155.7">6</text>
<text x="62.9" y="152.9">3</text>
<text x="62.9" y="155.7">5</text>
<text x="44.3" y="161.5">10</text>
<text x="45.8" y="158.7">8</text>
<text x="62.9" y="158.7">7</text>
<text x="62.9" y="161.5">9</text>
<text x="216.3" y="161.5">1</text>
<text x="202.1" y="164.4">4</text>
<text x="202.1" y="167.3">6</text>
<text x="216.3" y="164.4">3</text>
<text x="216.3" y="167.3">5</text>
<text x="202.1" y="170.2">8</text>
<text x="216.3" y="170.2">7</text>
<text x="173.8" y="187.7">Title</text>
<text x="185.3" y="190.6">&lt;Title&gt;</text>
<text x="173.8" y="196.3">Size</text>
<text x="185.3" y="196.3">Document Number</text>
<text x="269.3" y="196.3">Rev</text>
<text x="176.7" y="199.3">A</text>
<text x="185.3" y="199.3">&lt;Doc&gt;</text>
<text x="272.2" y="199.3">&lt;RevCode&gt;</text>
<text x="173.8" y="205.1">Date:</text>
<text x="188.8" y="205.1">Sunday, April 10, 2016</text>
<text x="231.7" y="205.1">Sheet</text>
<text x="246.2" y="205.1">1</text>
<text x="254.8" y="205.1">of</text>
<text x="263.5" y="205.1">2</text>
</g>
<g font-size="2.6" fill="#004080">
<text x="50.7" y="47.5">RESV1</text>
<text x="65.6" y="47.5">SDA</text>
<text x="50.7" y="50.4">NC1</text>
<text x="50.7" y="53.3">NC2</text>
<text x="65.9" y="53.3">nCS</text>
<text x="65.9" y="50.4">SCL</text>
<text x="50.7" y="56.2">NC3</text>
<text x="50.7" y="59.1">NC4</text>
<text x="60.5" y="56.2">AUX_DA</text>
<text x="63.7" y="59.1">GND2</text>
<text x="50.7" y="62">NC5</text>
<text x="50.7" y="64.9">AUX_CL</text>
<text x="63.7" y="64.9">GND1</text>
<text x="64.3" y="62">NC10</text>
<text x="50.7" y="67.8">VDDIO</text>
<text x="50.7" y="70.7">ADO</text>
<text x="65.7" y="70.7">NC8</text>
<text x="65.7" y="67.8">NC9</text>
<text x="50.7" y="73.6">REGOUT</text>
<text x="50.7" y="76.5">FSYNC</text>
<text x="65.7" y="76.5">NC6</text>
<text x="65.7" y="73.6">NC7</text>
<text x="50.7" y="79.4">INT</text>
<text x="65.4" y="79.4">VDD</text>
</g>
<g font-size="2.1">
<text x="30.4" y="2.2">5</text>
<text x="85.4" y="2.2">4</text>
<text x="140.4" y="2.2">3</text>
<text x="195.4" y="2.2">2</text>
<text x="250.5" y="2.2">1</text>
<text x=".8" y="30.1">D</text>
<text x="278.7" y="30.1">D</text>
<text x=".8" y="80.8">C</text>
<text x="278.7" y="80.8">C</text>
<text x=".8" y="131.5">B</text>
<text x="278.7" y="131.5">B</text>
<text x=".8" y="182.2">A</text>
<text x="278.7" y="182.2">A</text>
<text x="30.4" y="207.8">5</text>
<text x="85.4" y="207.8">4</text>
<text x="140.4" y="207.8">3</text>
<text x="195.4" y="207.8">2</text>
<text x="250.5" y="207.8">1</text>
</g>
</svg>
